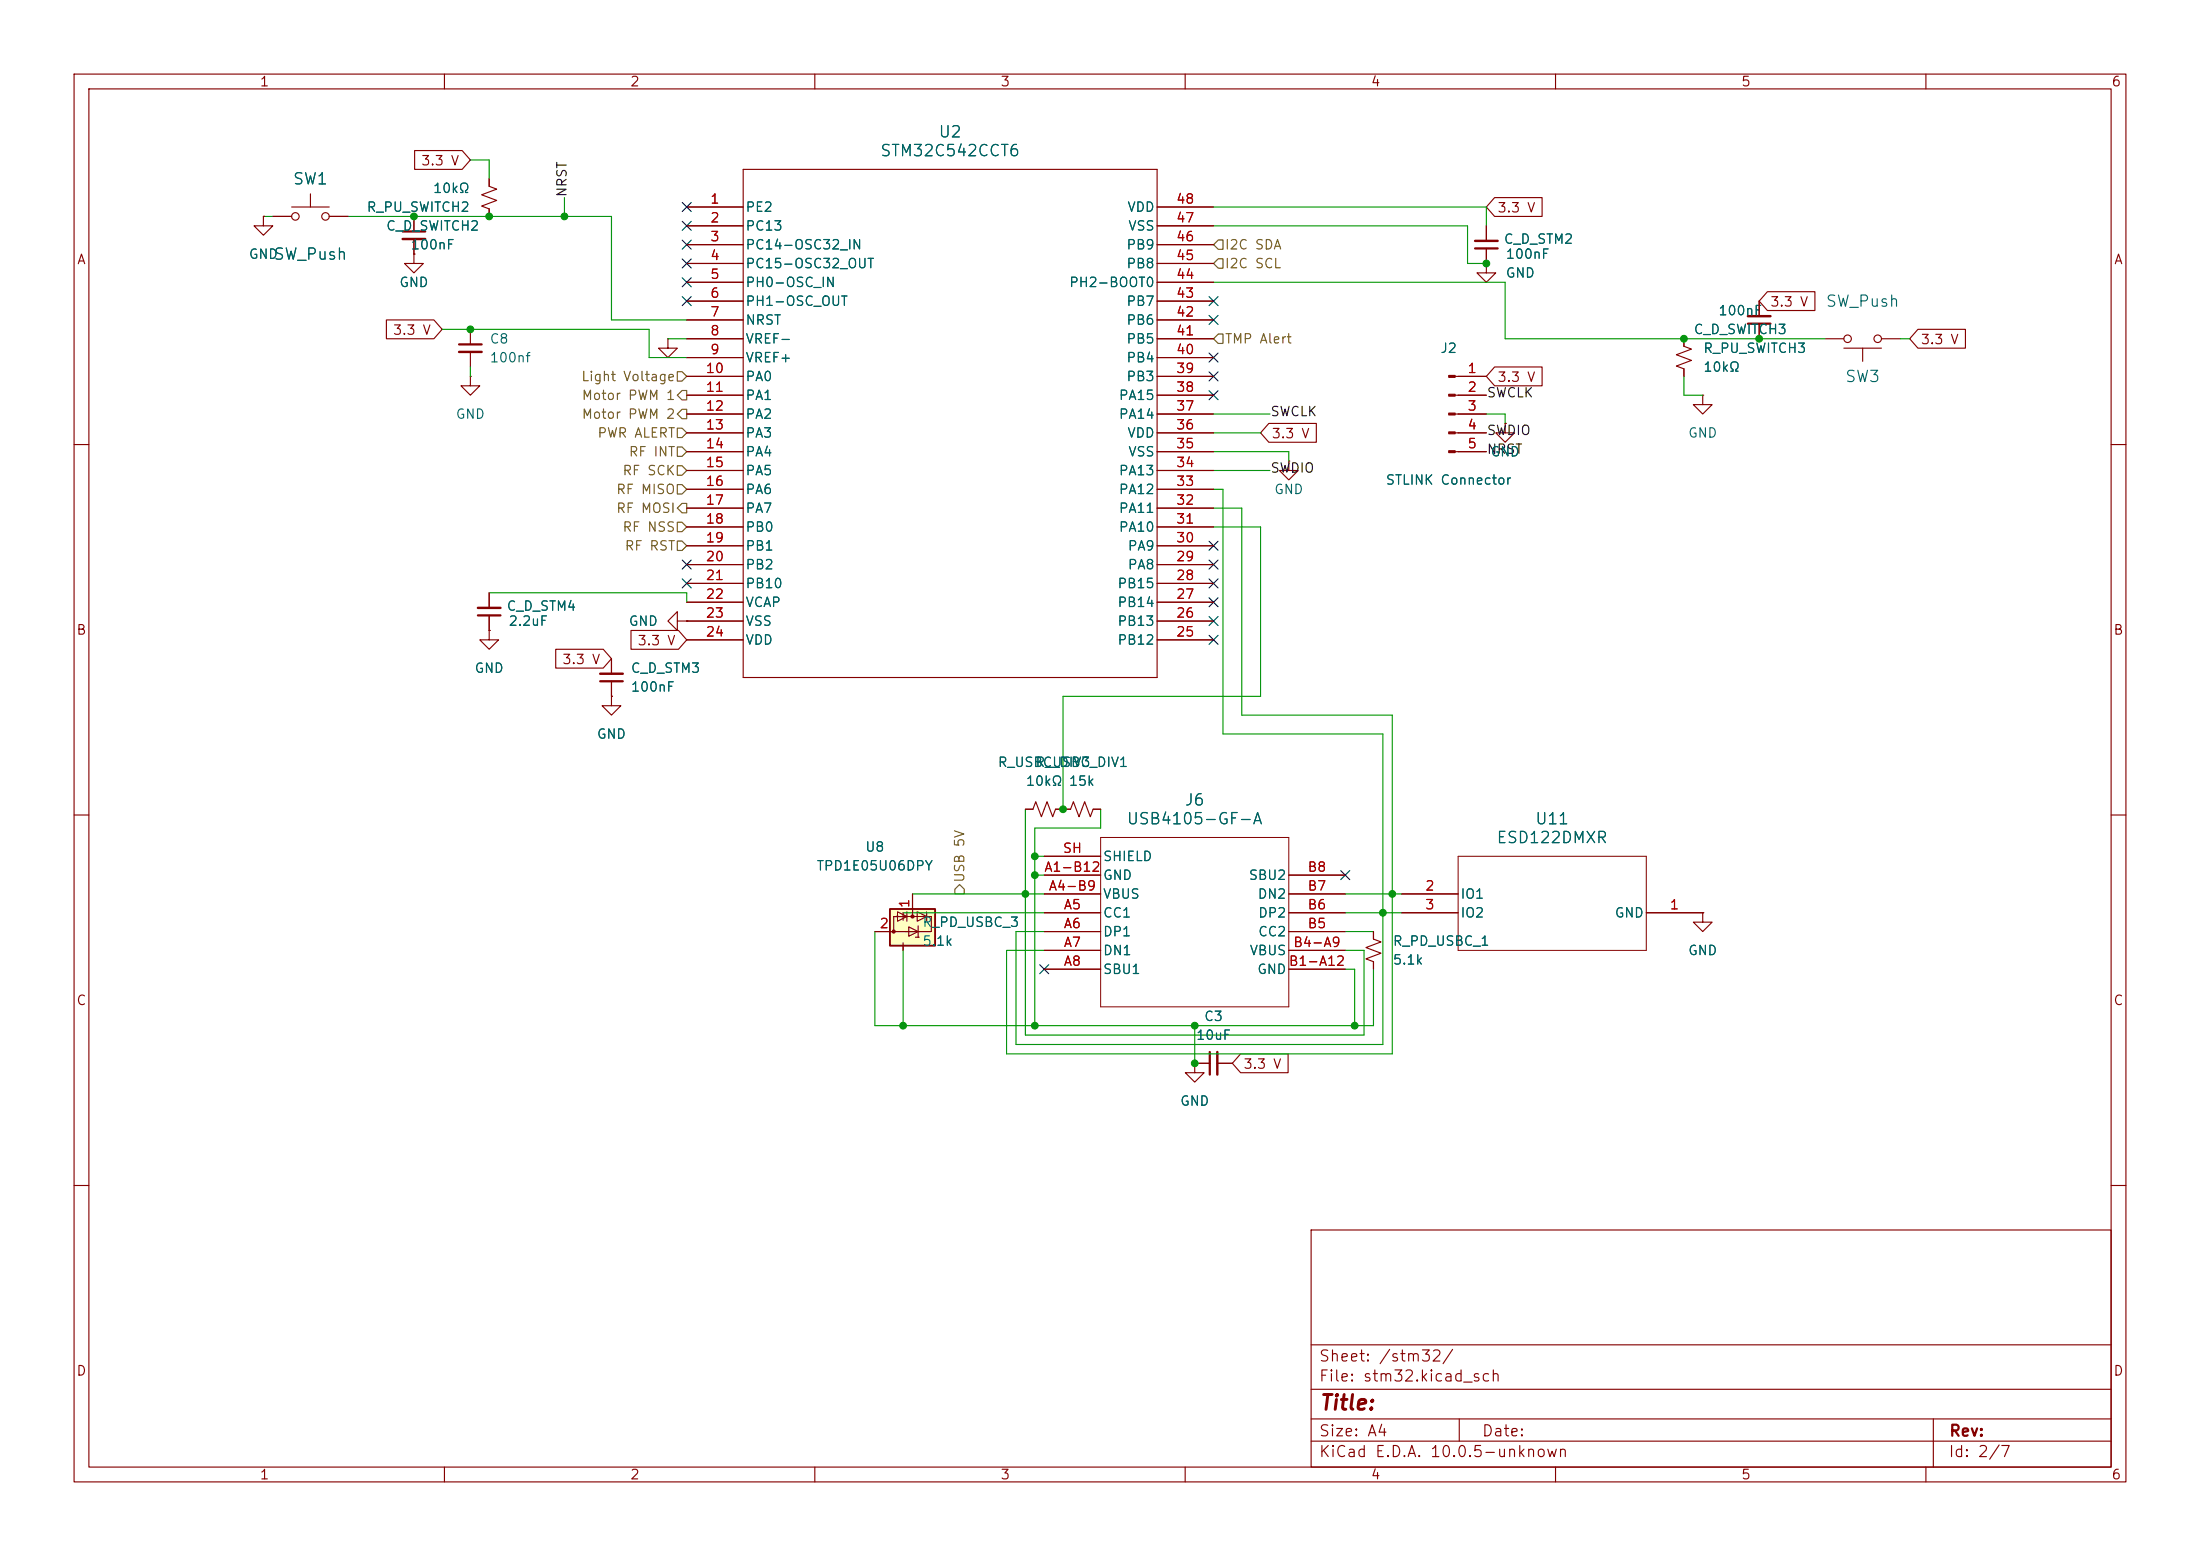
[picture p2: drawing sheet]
<svg xmlns="http://www.w3.org/2000/svg" width="297mm" height="210mm" viewBox="0 0 297 210" stroke-linecap="round" stroke-linejoin="round" font-family="sans-serif">
<g fill="none" stroke="#840000" stroke-width=".15">
<path d="M10 10h277v190h-277zM12 12h273v186h-273zM60 10v2M110 10v2M160 10v2M210 10v2M260 10v2M35.6 29.2v1.3h1.2l-1.2 1.3-1.3-1.3h1.3M35.6 29.2h.1M36.8 29.2h2.6M39.4 27.9h5M41.9 26.2v1.7"/>
<path d="M44.4 29.2h2.6M55.9 34.3v1.3h1.2l-1.2 1.2-1.3-1.2h1.3M55.9 34.3h.1M55.9 29.2v2M55.9 32.3v2M66 24.1v1l1.1 .4-2.1 .8 2.1 .8-2.1 .7 1 .4v1M63.5 50.8v1.3h1.3l-1.3 1.2-1.3-1.2h1.3M63.5 50.8h.1M63.5 44.5v2M63.5 47.5v2M90.2 45.7v1.3h1.2l-1.2 1.3-1.3-1.3h1.3M90.2 45.7h.1"/>
<path d="M227.3 45.7v1l1 .4-2 .8 2 .7-2 .8 1 .4v1M229.9 53.3v1.3h1.2l-1.2 1.3-1.3-1.3h1.3M229.9 53.3h.1M237.5 40.6v2.1M237.5 43.7v2M246.4 45.7h2.5M248.9 47h5.1M251.5 47v1.8M254 45.7h2.5M10 60h2M174 62.2v1.3h1.3l-1.3 1.3-1.3-1.3h1.3M174 62.2h.1"/>
<path d="M285 60h2M66 80v2M66 83.1v2M10 110h2M138.4 109.2h1l.4-1 .8 2 .8-2 .7 2 .4-1h1M285 110h2M121.9 123.2v1l1 .4-2 .7 2 .8-2 .8 1 .4v1M185.4 125.7v1l1 .4-2 .8 2 .8-2 .7 1 .4v1M189.2 123.2h7.6M189.2 120.7h7.6M222.2 123.2h7.7M229.9 123.2v1.3h1.2l-1.2 1.2-1.3-1.2h1.3"/>
<path d="M229.9 123.2h.1M161.3 143.5v1.3h1.3l-1.3 1.3-1.3-1.3h1.3M161.3 143.5h.1M161.3 143.5h2M164.3 143.5h2.1M10 160h2M177 166h108v32h-108zM285 160h2M60 198v2M110 198v2M160 198v2M177 194.5h108"/>
<path d="M177 191.5h108M177 187.5h108M177 181.5h108M197 191.5v3M210 198v2M260 198v2M261 191.5v6.5"/>
<circle cx="39.9" cy="29.2" r=".51"/>
<circle cx="43.9" cy="29.2" r=".51"/>
<circle cx="249.4" cy="45.7" r=".51"/>
<circle cx="253.5" cy="45.7" r=".51"/>
</g>
<path d="M54.4 31.2h3M62 46.5h3M236 43.7h3M64.5 83.1h3.1M163.3 142v3" fill="none" stroke="#840000" stroke-width=".3"/>
<path d="M54.4 32.3h3M62 47.5h3M236 42.7h3M64.5 82h3.1M164.3 142v3" fill="none" stroke="#840000" stroke-width=".33"/>
<path d="M196.8 115.6h25.4v12.7h-25.4z" fill="none" stroke="#840000" stroke-width=".14"/>
<path d="M120.1 122.7h6.1v4.9h-6.1z" fill="#ffffc2"/>
<path d="M120.1 122.7h6.1v4.9h-6.1z" fill="none" stroke="#840000" stroke-width=".25"/>
<g fill="none" stroke="#840000" stroke-width=".15">
<path d="M35.6 29.2h.1M36.8 29.2h2.6M44.4 29.2h2.6M55.9 34.3h.1M55.9 29.2v2M55.9 32.3v2M56 20.3h6.4l1.1 1.3-1.1 1.3h-6.4zM66 24.1v1M66 28.2v1M92.7 27.9h7.6M92.7 30.5h7.6M92.7 33h7.6"/>
<path d="M92.7 35.6h7.6M92.7 38.1h7.6M100.3 22.9h55.9v68.5h-55.9zM156.2 27.9h7.6M156.2 30.5h7.6M156.2 33h7.6M156.2 35.6h7.6M156.2 38.1h7.6M200.7 35.6v1.2h1.2l-1.2 1.3-1.3-1.3h1.3M200.7 35.6h.1M200.7 30.5v2M200.7 33.5v2.1"/>
<path d="M201.8 26.7h6.4v2.5h-6.4l-1.1-1.3zM238.6 39.4h6.4v2.5h-6.4l-1.1-1.3zM52.2 43.2h6.4l1.1 1.3-1.1 1.2h-6.4zM92.7 40.6h7.6M92.7 43.2h7.6M92.7 45.7h7.6M92.7 48.3h7.6M92.7 50.8h7.6M92.7 53.3h7.6M92.7 55.9h7.6M92.7 58.4h7.6M156.2 40.6h7.6"/>
<path d="M156.2 43.2h7.6M156.2 45.7h7.6M156.2 48.3h7.6M156.2 50.8h7.6M156.2 53.3h7.6M156.2 55.9h7.6M156.2 58.4h7.6M171.3 57.1h6.4v2.6h-6.4l-1.1-1.3zM196.4 50.8h4.3M196.4 53.3h4.3M196.4 55.9h4.3M196.4 58.4h4.3"/>
<path d="M201.8 49.5h6.4v2.6h-6.4l-1.1-1.3zM203.2 57.2v1.2h1.3l-1.3 1.3-1.3-1.3h1.3M203.2 57.2h.1M227.3 45.7v1M227.3 49.8v1M237.5 40.6v2.1M237.5 43.7v2M258.9 44.4h6.4v2.6h-6.4l-1.1-1.3zM92.7 61h7.6M92.7 63.5h7.6M92.7 66h7.6M92.7 68.6h7.6"/>
<path d="M92.7 71.1h7.6M92.7 73.7h7.6M92.7 76.2h7.6M92.7 78.7h7.6M156.2 61h7.6M156.2 63.5h7.6M156.2 66h7.6M156.2 68.6h7.6M156.2 71.1h7.6M156.2 73.7h7.6M156.2 76.2h7.6M156.2 78.7h7.6"/>
<path d="M196.4 61h4.3M66 85.1v1.3h1.3l-1.3 1.2-1.2-1.2h1.2M66 85.1h.1M66 80v2M66 83.1v2M75 87.6h6.4l1.1 1.3-1.1 1.3h-6.4zM82.5 94v1.3h1.3l-1.3 1.2-1.2-1.2h1.2M82.5 94h.1M82.5 88.9v2M82.5 91.9v2.1M85.2 85.1h6.4l1.1 1.3-1.1 1.2h-6.4zM91.4 83.8v-1.2l-1.2 1.2 1.2 1.3v-1.3h1.3"/>
<path d="M92.7 83.8h.1M92.7 81.3h7.6M92.7 83.8h7.6M92.7 86.4h7.6M156.2 81.3h7.6M156.2 83.8h7.6M156.2 86.4h7.6M138.4 109.2h1M141 118.1h7.6M141 115.6h7.6M142.5 109.2h2l.4-1 .8 2 .7-2 .8 2 .4-1h1M174 118.1h7.6"/>
<path d="M118.1 125.7h7.6v-2h-5.1v2M121.2 123.1l1.2 .6-1.2 .6zM121.9 123.2v1M121.9 127.3v1M122.4 123.1v1.2M122.7 125.1l1.3 .6-1.3 .7zM123.2 120.7v3M123.6 126.5h.4M123.8 123.1l1.3 .6-1.3 .6zM124 126.5h.1M124 125v1.5M125.1 123.1v1.2"/>
<path d="M141 125.7h7.6M141 120.7h7.6M141 123.2h7.6M141 128.3h7.6M141 130.8h7.6M174 125.7h7.6M174 120.7h7.6M174 123.2h7.6M174 128.3h7.6M174 130.8h7.6M185.4 125.7v1M185.4 129.8v1"/>
<path d="M189.2 120.7h7.6M189.2 123.2h7.6M222.2 123.2h7.7M229.9 123.2h.1M161.3 143.5h.1M161.3 143.5h2M164.3 143.5h2.1M167.5 142.2h6.4v2.6h-6.4l-1.1-1.3z"/>
</g>
<g fill="#840000" stroke="#840000" stroke-width=".15">
<path d="M195.6 50.7h.8v.2h-.8z"/>
<path d="M195.6 53.2h.8v.3h-.8z"/>
<path d="M195.6 55.8h.8v.2h-.8z"/>
<path d="M195.6 58.3h.8v.2h-.8z"/>
<path d="M195.6 60.8h.8v.3h-.8z"/>
<circle cx="123.2" cy="123.7" r=".2"/>
<circle cx="120.6" cy="125.7" r=".2"/>
</g>
<path d="M148.6 113h25.4v22.9h-25.4z" fill="none" stroke="#840000" stroke-width=".14"/>
<path d="M199.1 33.5h3.1M81 91.9h3.1" fill="none" stroke="#840000" stroke-width=".3"/>
<path d="M199.1 32.5h3.1M81 90.9h3.1" fill="none" stroke="#840000" stroke-width=".33"/>
<g fill="none" stroke="#725600" stroke-width=".15">
<path d="M164.5 32.4h.6v1.3h-.6l-.7-.7zM164.5 34.9h.6v1.3h-.6l-.7-.6zM91.4 57.8h.7l.6 .6-.6 .7h-.7zM91.4 50.2h.7l.6 .6-.6 .6h-.7zM91.4 55.9l.7-.7h.6v1.3h-.6zM92.1 52.7h.6v1.3h-.6l-.7-.7zM164.5 45.1h.6v1.3h-.6l-.7-.7zM91.4 68.6l.7-.7h.6v1.3h-.6zM91.4 62.9h.7l.6 .6-.6 .6h-.7zM91.4 60.3h.7l.6 .7-.6 .6h-.7zM91.4 65.4h.7l.6 .6-.6 .7h-.7zM91.4 70.5h.7l.6 .6-.6 .7h-.7z"/>
<path d="M91.4 73h.7l.6 .7-.6 .6h-.7zM128.9 120l.6-.6 .7 .6v.7h-1.3z"/>
</g>
<g fill="none" stroke="#009600" stroke-width=".15">
<path d="M35.6 29.2h1.2M47 29.2h35.5v14h10.2M63.5 21.6h2.5v2.5M76.2 26.7v2.5M163.8 38.1h39.4v7.6h43.2M163.8 27.9h36.9v2.6M163.8 30.5h34.3v5.1h2.6M59.7 44.5h27.9v3.8h5.1M63.5 49.5v1.3M90.2 45.7h2.5M163.8 55.9h7.6M163.8 58.4h6.4"/>
<path d="M200.7 55.9h2.5v1.3M227.3 50.8v2.5h2.6M256.5 45.7h1.3M163.8 66h1.3v33.1h21.6v41.9h-49.5v-15.3h3.8M163.8 68.6h3.8v27.9h20.4v45.7h-52.1v-13.9h5.1M163.8 61h10.2v1.2M163.8 63.5h7.6M163.8 71.1h6.4v22.9h-26.7v15.2M66 80h26.7v1.3M138.4 109.2v30.5h45.7v-11.4h-2.5M139.7 115.6h1.3M139.7 118.1h1.3"/>
<path d="M148.6 109.2v2.6h-8.9v26.6M118.1 125.7v12.7h67.3v-7.6M121.9 123.2h19.1M121.9 128.3v10.1M123.2 120.7h17.8M161.3 138.4v5.1M181.6 125.7h3.8M181.6 120.7h7.6M181.6 123.2h7.6M181.6 130.8h1.3v7.6"/>
</g>
<g fill="none" stroke="#000084" stroke-width=".15">
<path d="M92.1 37.5l1.2 1.2M92.1 32.4l1.2 1.2M92.1 35l1.2 1.2M92.1 29.9l1.2 1.2M92.1 27.3l1.2 1.2M93.3 37.5l-1.2 1.2M93.3 32.4l-1.2 1.2M93.3 35l-1.2 1.2M93.3 29.9l-1.2 1.2M93.3 27.3l-1.2 1.2M92.1 40l1.2 1.2M93.3 40l-1.2 1.2"/>
<path d="M163.2 47.7l1.2 1.2M163.2 50.2l1.2 1.2M163.2 42.6l1.2 1.2M163.2 40l1.2 1.2M163.2 52.7l1.2 1.2M164.4 47.7l-1.2 1.2M164.4 50.2l-1.2 1.2M164.4 42.6l-1.2 1.2M164.4 40l-1.2 1.2M164.4 52.7l-1.2 1.2M92.1 75.6l1.2 1.2M92.1 78.1l1.2 1.2"/>
<path d="M93.3 75.6l-1.2 1.2M93.3 78.1l-1.2 1.2M163.2 75.6l1.2 1.2M163.2 78.1l1.2 1.2M163.2 73.1l1.2 1.2M164.4 75.6l-1.2 1.2M164.4 78.1l-1.2 1.2M164.4 73.1l-1.2 1.2M163.2 85.8l1.2 1.2M163.2 83.2l1.2 1.2M163.2 80.7l1.2 1.2M164.4 85.8l-1.2 1.2"/>
<path d="M164.4 83.2l-1.2 1.2M164.4 80.7l-1.2 1.2M181 117.5l1.2 1.2M182.2 117.5l-1.2 1.2M140.4 130.2l1.2 1.2M141.6 130.2l-1.2 1.2"/>
</g>
<g fill="#009600" stroke="#009600" stroke-width=".14">
<circle cx="63.5" cy="44.5" r=".46"/>
<circle cx="66" cy="29.2" r=".46"/>
<circle cx="76.2" cy="29.2" r=".46"/>
<circle cx="55.9" cy="29.2" r=".46"/>
<circle cx="188" cy="120.7" r=".46"/>
<circle cx="186.7" cy="123.2" r=".46"/>
<circle cx="161.3" cy="138.4" r=".46"/>
<circle cx="161.3" cy="143.5" r=".46"/>
<circle cx="139.7" cy="138.4" r=".46"/>
<circle cx="182.9" cy="138.4" r=".46"/>
<circle cx="143.5" cy="109.2" r=".46"/>
<circle cx="139.7" cy="115.6" r=".46"/>
<circle cx="121.9" cy="138.4" r=".46"/>
<circle cx="138.4" cy="120.7" r=".46"/>
<circle cx="139.7" cy="118.1" r=".46"/>
<circle cx="200.7" cy="35.6" r=".46"/>
<circle cx="227.3" cy="45.7" r=".46"/>
<circle cx="237.5" cy="45.7" r=".46"/>
</g>
<text font-size="2" fill="#840000" x="178" y="190.8">Title:</text>
<g font-size="1.5" fill="#006464">
<text x="118.7" y="21.5">STM32C542CCT6</text>
<text x="126.6" y="18.9">U2</text>
<text x="39.4" y="25.3">SW1</text>
<text x="36.8" y="35.4">SW_Push</text>
<text x="246.4" y="41.8">SW_Push</text>
<text x="249" y="52">SW3</text>
<text x="152" y="111.6">USB4105-GF-A</text>
<text x="159.8" y="109.1">J6</text>
<text x="207.1" y="111.6">U11</text>
<text x="201.9" y="114.2">ESD122DMXR</text>
</g>
<g font-size="1.5" fill="#840000">
<text x="178" y="184.1">Sheet: /stm32/</text>
<text x="178" y="186.8">File: stm32.kicad_sch</text>
<text x="178" y="197">KiCad E.D.A. 10.0.5-unknown</text>
<text x="178" y="194.2">Size: A4</text>
<text x="200" y="194.2">Date:</text>
<text x="263" y="197">Id: 2/7</text>
<text x="263" y="194.2">Rev:</text>
</g>
<g font-size="1.3" fill="#840000">
<text x="35" y="12">1</text>
<text x="85" y="12">2</text>
<text x="135" y="12">3</text>
<text x="185" y="12">4</text>
<text x="235" y="12">5</text>
<text x="285" y="12">6</text>
<text x="56.8" y="22.6">3.3 V</text>
<text x="202.1" y="29">3.3 V</text>
<text x="10.3" y="36">A</text>
<text x="285.3" y="36">A</text>
<text x="238.9" y="41.7">3.3 V</text>
<text x="53" y="45.5">3.3 V</text>
<text x="259.2" y="46.8">3.3 V</text>
<text x="202.1" y="51.9">3.3 V</text>
<text x="171.6" y="59.5">3.3 V</text>
<text x="10.2" y="86">B</text>
<text x="75.8" y="90">3.3 V</text>
<text x="86" y="87.4">3.3 V</text>
<text x="285.2" y="86">B</text>
<text x="10.2" y="136">C</text>
<text x="285.2" y="136">C</text>
<text x="167.8" y="144.6">3.3 V</text>
<text x="10.2" y="186">D</text>
<text x="285.2" y="186">D</text>
<text x="35" y="200">1</text>
<text x="85" y="200">2</text>
<text x="135" y="200">3</text>
<text x="185" y="200">4</text>
<text x="235" y="200">5</text>
<text x="285" y="200">6</text>
</g>
<g font-size="1.3" fill="#006464">
<text x="49.4" y="28.9">R_PU_SWITCH2</text>
<text x="58.4" y="26.4">10kΩ</text>
<text x="100.6" y="28.9">PE2</text>
<text x="152.1" y="28.9">VDD</text>
<text x="33.5" y="35.3">GND</text>
<text x="52" y="31.4">C_D_SWITCH2</text>
<text x="55.4" y="34">100nF</text>
<text x="100.6" y="31.4">PC13</text>
<text x="100.6" y="34">PC14-OSC32_IN</text>
<text x="152" y="34">PB9</text>
<text x="152.2" y="31.4">VSS</text>
<text x="202.9" y="33.2">C_D_STM2</text>
<text x="203.2" y="35.2">100nF</text>
<text x="53.8" y="39.1">GND</text>
<text x="100.6" y="36.5">PC15-OSC32_OUT</text>
<text x="100.6" y="39.1">PH0-OSC_IN</text>
<text x="100.6" y="41.6">PH1-OSC_OUT</text>
<text x="144.2" y="39.1">PH2-BOOT0</text>
<text x="152" y="41.6">PB7</text>
<text x="152" y="36.5">PB8</text>
<text x="203.2" y="37.8">GND</text>
<text x="66" y="46.7">C8</text>
<text x="100.6" y="44.1">NRST</text>
<text x="100.6" y="46.7">VREF-</text>
<text x="152" y="46.7">PB5</text>
<text x="152" y="44.1">PB6</text>
<text x="194.4" y="48">J2</text>
<text x="228.6" y="45.4">C_D_SWITCH3</text>
<text x="229.9" y="48">R_PU_SWITCH3</text>
<text x="231.9" y="42.9">100nF</text>
<text x="66" y="49.2">100nf</text>
<text x="100.6" y="49.2">VREF+</text>
<text x="100.6" y="51.8">PA0</text>
<text x="152" y="51.8">PB3</text>
<text x="152" y="49.2">PB4</text>
<text x="229.9" y="50.5">10kΩ</text>
<text x="61.4" y="56.8">GND</text>
<text x="100.6" y="54.3">PA1</text>
<text x="100.6" y="56.8">PA2</text>
<text x="100.6" y="59.4">PA3</text>
<text x="151" y="56.8">PA14</text>
<text x="151" y="54.3">PA15</text>
<text x="152.1" y="59.4">VDD</text>
<text x="227.8" y="59.4">GND</text>
<text x="100.6" y="61.9">PA4</text>
<text x="100.6" y="64.5">PA5</text>
<text x="151" y="64.5">PA13</text>
<text x="152.2" y="61.9">VSS</text>
<text x="187" y="65.7">STLINK Connector</text>
<text x="201.1" y="61.9">GND</text>
<text x="100.6" y="67">PA6</text>
<text x="100.6" y="69.5">PA7</text>
<text x="151" y="69.5">PA11</text>
<text x="151" y="67">PA12</text>
<text x="171.9" y="67">GND</text>
<text x="100.6" y="72.1">PB0</text>
<text x="100.6" y="74.6">PB1</text>
<text x="100.6" y="77.2">PB2</text>
<text x="151" y="72.1">PA10</text>
<text x="152.2" y="77.2">PA8</text>
<text x="152.2" y="74.6">PA9</text>
<text x="68.3" y="82.8">C_D_STM4</text>
<text x="100.6" y="79.7">PB10</text>
<text x="100.6" y="82.2">VCAP</text>
<text x="150.8" y="82.2">PB14</text>
<text x="150.8" y="79.7">PB15</text>
<text x="68.6" y="84.8">2.2uF</text>
<text x="84.8" y="84.8">GND</text>
<text x="100.6" y="84.8">VSS</text>
<text x="100.6" y="87.3">VDD</text>
<text x="150.8" y="87.3">PB12</text>
<text x="150.8" y="84.8">PB13</text>
<text x="64" y="91.1">GND</text>
<text x="85.1" y="91.1">C_D_STM3</text>
<text x="85.1" y="93.7">100nF</text>
<text x="80.5" y="100">GND</text>
<text x="134.6" y="103.8">R_USBC_DIV3</text>
<text x="138.4" y="106.4">10kΩ</text>
<text x="139.7" y="103.8">R_USBC_DIV1</text>
<text x="144.2" y="106.4">15k</text>
<text x="110.2" y="117.8">TPD1E05U06DPY</text>
<text x="116.7" y="115.3">U8</text>
<text x="148.8" y="119.1">GND</text>
<text x="148.8" y="116.5">SHIELD</text>
<text x="168.5" y="119.1">SBU2</text>
<text x="124.4" y="125.4">R_PD_USBC_3</text>
<text x="148.8" y="121.6">VBUS</text>
<text x="148.8" y="124.2">CC1</text>
<text x="169.7" y="121.6">DN2</text>
<text x="169.8" y="124.2">DP2</text>
<text x="197.1" y="121.6">IO1</text>
<text x="197.1" y="124.2">IO2</text>
<text x="217.9" y="124.2">GND</text>
<text x="124.4" y="128">5.1k</text>
<text x="148.8" y="126.7">DP1</text>
<text x="148.8" y="129.2">DN1</text>
<text x="148.8" y="131.8">SBU1</text>
<text x="168.6" y="129.2">VBUS</text>
<text x="169.6" y="131.8">GND</text>
<text x="169.8" y="126.7">CC2</text>
<text x="187.9" y="128">R_PD_USBC_1</text>
<text x="187.9" y="130.5">5.1k</text>
<text x="227.8" y="129.2">GND</text>
<text x="161.4" y="140.7">10uF</text>
<text x="162.5" y="138.1">C3</text>
<text x="159.2" y="149.6">GND</text>
</g>
<g font-size="1.3" fill="#0f0f0f">
<text x="76.8" y="26.7" transform="rotate(-90 76.8 26.7)">NRST</text>
<text x="200.6" y="54">SWCLK</text>
<text x="171.4" y="56.5">SWCLK</text>
<text x="200.6" y="59">SWDIO</text>
<text x="171.4" y="64.1">SWDIO</text>
<text x="200.6" y="61.6">NRST</text>
</g>
<g font-size="1.3" fill="#a90000">
<text x="95.8" y="27.8">1</text>
<text x="158.7" y="27.8">48</text>
<text x="95.8" y="30.3">2</text>
<text x="95.8" y="32.9">3</text>
<text x="95.8" y="35.4">4</text>
<text x="158.7" y="35.4">45</text>
<text x="158.7" y="32.9">46</text>
<text x="158.7" y="30.3">47</text>
<text x="95.8" y="38">5</text>
<text x="95.8" y="40.5">6</text>
<text x="158.7" y="40.5">43</text>
<text x="158.7" y="38">44</text>
<text x="95.8" y="43">7</text>
<text x="95.8" y="45.6">8</text>
<text x="158.7" y="45.6">41</text>
<text x="158.7" y="43">42</text>
<text x="95.2" y="50.7">10</text>
<text x="95.2" y="53.2">11</text>
<text x="95.8" y="48.1">9</text>
<text x="158.7" y="53.2">38</text>
<text x="158.7" y="50.7">39</text>
<text x="158.7" y="48.1">40</text>
<text x="198" y="50.7">1</text>
<text x="198" y="53.2">2</text>
<text x="95.2" y="55.7">12</text>
<text x="95.2" y="58.3">13</text>
<text x="158.7" y="58.3">36</text>
<text x="158.7" y="55.7">37</text>
<text x="198" y="55.7">3</text>
<text x="198" y="58.3">4</text>
<text x="95.2" y="60.8">14</text>
<text x="95.2" y="63.4">15</text>
<text x="95.2" y="65.9">16</text>
<text x="158.7" y="65.9">33</text>
<text x="158.7" y="63.4">34</text>
<text x="158.7" y="60.8">35</text>
<text x="198" y="60.8">5</text>
<text x="95.2" y="68.4">17</text>
<text x="95.2" y="71">18</text>
<text x="158.7" y="71">31</text>
<text x="158.7" y="68.4">32</text>
<text x="95.2" y="73.5">19</text>
<text x="95.2" y="76.1">20</text>
<text x="158.7" y="76.1">29</text>
<text x="158.7" y="73.5">30</text>
<text x="95.2" y="78.6">21</text>
<text x="95.2" y="81.1">22</text>
<text x="95.2" y="83.7">23</text>
<text x="158.7" y="83.7">26</text>
<text x="158.7" y="81.1">27</text>
<text x="158.7" y="78.6">28</text>
<text x="95.2" y="86.2">24</text>
<text x="158.7" y="86.2">25</text>
<text x="140.9" y="118">A1-B12</text>
<text x="143.4" y="115.4">SH</text>
<text x="176.4" y="118">B8</text>
<text x="118.6" y="125.6">2</text>
<text x="123.1" y="122.7" transform="rotate(-90 123.1 122.7)">1</text>
<text x="141.5" y="120.5">A4-B9</text>
<text x="143.5" y="123.1">A5</text>
<text x="143.5" y="125.6">A6</text>
<text x="176.4" y="125.6">B5</text>
<text x="176.4" y="123.1">B6</text>
<text x="176.4" y="120.5">B7</text>
<text x="192.3" y="120.5">2</text>
<text x="192.3" y="123.1">3</text>
<text x="225.3" y="123.1">1</text>
<text x="143.5" y="128.1">A7</text>
<text x="143.5" y="130.7">A8</text>
<text x="173.9" y="130.7">B1-A12</text>
<text x="174.5" y="128.1">B4-A9</text>
</g>
<g font-size="1.3" fill="#725600">
<text x="165.3" y="34">I2C SDA</text>
<text x="165.3" y="36.5">I2C SCL</text>
<text x="165.3" y="46.7">TMP Alert</text>
<text x="78.4" y="51.8">Light Voltage</text>
<text x="78.4" y="54.3">Motor PWM 1</text>
<text x="78.4" y="56.8">Motor PWM 2</text>
<text x="80.6" y="59.4">PWR ALERT</text>
<text x="83.9" y="64.5">RF SCK</text>
<text x="84.8" y="61.9">RF INT</text>
<text x="83.1" y="69.5">RF MOSI</text>
<text x="83.1" y="67">RF MISO</text>
<text x="83.9" y="72.1">RF NSS</text>
<text x="84.2" y="74.6">RF RST</text>
<text x="130.5" y="119.2" transform="rotate(-90 130.5 119.2)">USB 5V</text>
</g>
</svg>
